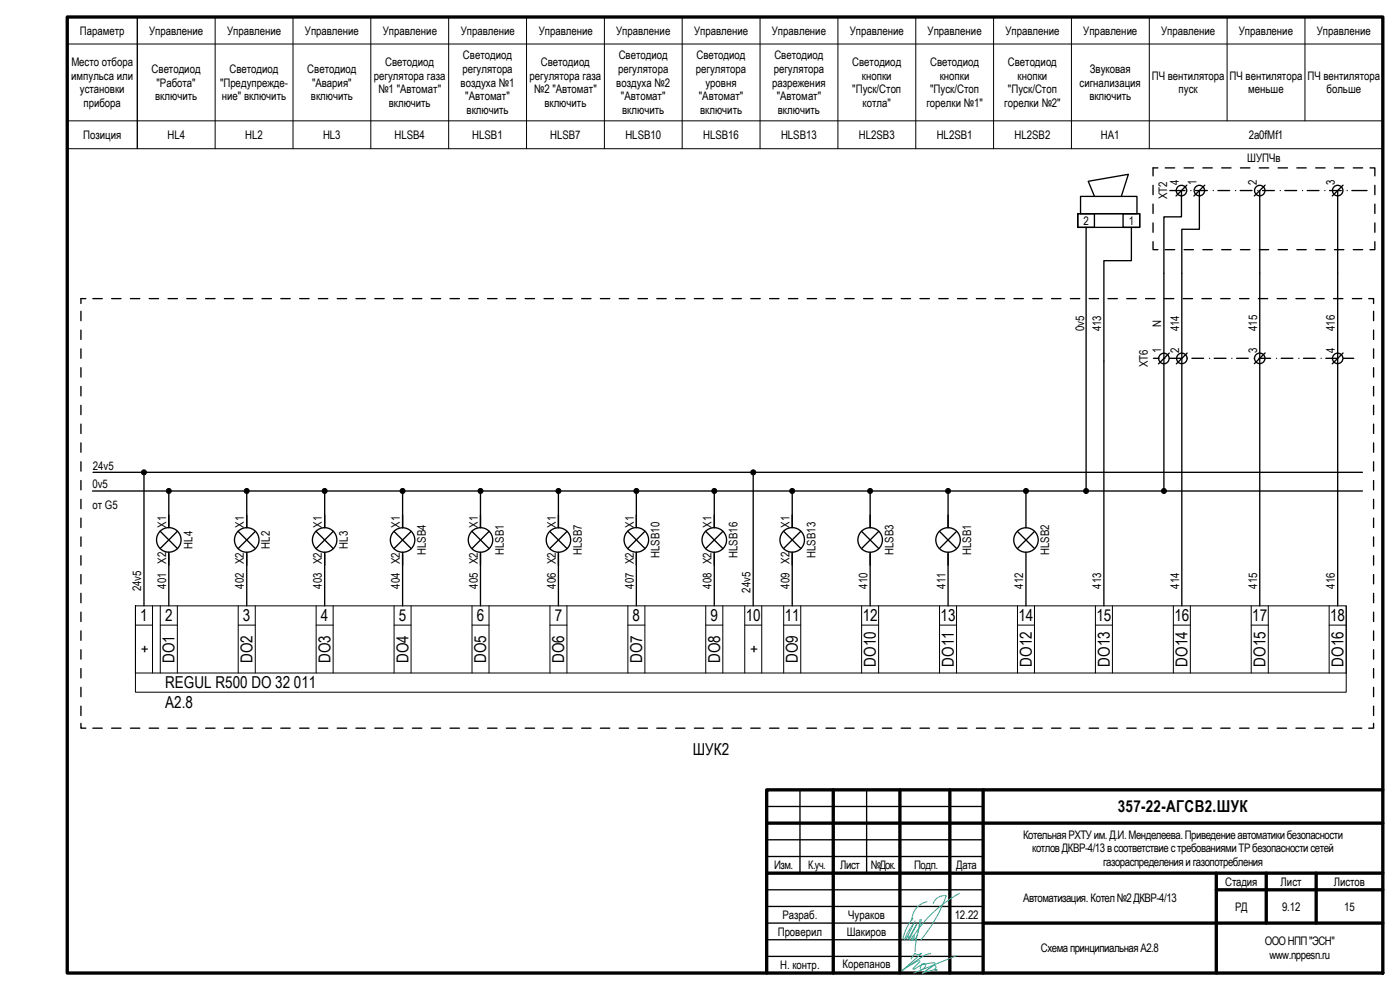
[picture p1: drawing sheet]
<svg xmlns="http://www.w3.org/2000/svg" width="420mm" height="297mm" viewBox="0 0 420 297" stroke-linecap="round" stroke-linejoin="round" font-family="sans-serif">
<g fill="none" stroke="#000" stroke-width=".4">
<path d="M324.3 58.9h16.9v5.2h-16.9zM328.5 58.9l-1.9-4.5 12-2.1-2.1 6.6M346 55.6v2.8M347.5 50.4h-1.5v2.4M349.7 50.4h2.8M351.1 57.2h4.5M354.6 57.2v7.9h-5.3v81.5M355.4 50.4h2.8M356.2 55.6l-3.3 3.2M357.4 57.2h.1M358.8 57.2h3.5M359.9 57.2v11.6h-5.2v113"/>
<path d="M361 50.4h2.8M361.6 55.6l-3.3 3.2M364.1 57.2h.1M365.5 57.2h3.5M366.6 50.4h2.9M370.8 57.2h.1M372.2 57.2h3.5M372.3 50.4h2.8M377.5 57.2h.1M377.9 50.4h2.8M378.1 57.2v124.6M378.9 57.2h3.5"/>
<path d="M379.7 55.6l-3.3 3.2M383.6 50.4h2.8M384.2 57.2h.1M385.6 57.2h3.5M389.2 50.4h2.8M390.9 57.2h.1M392.3 57.2h3.5M394.9 50.4h2.8M397.6 57.2h.1M399 57.2h3.5M400.5 50.4h2.8M401.5 57.2v124.6"/>
<path d="M403.1 55.6l-3.3 3.2M404.3 57.2h.1M405.7 57.2h4.6M406.1 50.4h2.8M411.2 50.4h1.4v2.4M412.6 55.6v2.8M323.5 64.1h18.5v4.1h-18.5zM323.5 64.1h5v4.1h-5zM326 68.2v78.4M337 64.1h5v4.1h-5zM339.5 68.2v10h-8.2v103.6M346 61.2v2.9"/>
<path d="M346 66.9v2.8M346 72.5v2.4h1.5M349.7 74.9h2.8M355.4 74.9h2.8M361 74.9h2.8M366.6 74.9h2.9M372.3 74.9h2.8M377.9 74.9h2.8M383.6 74.9h2.8M389.2 74.9h2.8M394.9 74.9h2.8M400.5 74.9h2.8"/>
<path d="M406.1 74.9h2.8M412.6 72.5v2.4h-1.4M412.6 61.2v2.9M412.6 66.9v2.8M24.3 93.4v2.8M24.3 99v2.9M25.7 89.6h-1.4v1.5M27.9 89.6h2.8M33.5 89.6h2.8M39.1 89.6h2.9M44.8 89.6h2.8M50.4 89.6h2.8"/>
<path d="M56.1 89.6h2.8M61.7 89.6h2.8M67.3 89.6h2.9M73 89.6h2.8M78.6 89.6h2.9M84.3 89.6h2.8M89.9 89.6h2.8M95.6 89.6h2.8M101.2 89.6h2.8M106.8 89.6h2.9M112.5 89.6h2.8M118.1 89.6h2.8"/>
<path d="M123.8 89.6h2.8M129.4 89.6h2.8M135.1 89.6h2.8M140.7 89.6h2.8M146.3 89.6h2.9M152 89.6h2.8M157.6 89.6h2.8M163.3 89.6h2.8M168.9 89.6h2.8M174.6 89.6h2.8M180.2 89.6h2.8M185.8 89.6h2.8"/>
<path d="M191.5 89.6h2.8M197.1 89.6h2.8M202.7 89.6h2.9M208.4 89.6h2.8M214 89.6h2.9M219.7 89.6h2.8M225.3 89.6h2.8M231 89.6h2.8M236.6 89.6h2.8M242.2 89.6h2.9M247.9 89.6h2.8M253.5 89.6h2.8"/>
<path d="M259.2 89.6h2.8M264.8 89.6h2.8M270.5 89.6h2.8M276.1 89.6h2.8M281.7 89.6h2.9M287.4 89.6h2.8M293 89.6h2.8M298.7 89.6h2.8M304.3 89.6h2.8M310 89.6h2.8M315.6 89.6h2.8M321.2 89.6h2.9"/>
<path d="M326.9 89.6h2.8M332.5 89.6h2.8M338.1 89.6h2.9M343.8 89.6h2.8M349.4 89.6h2.9M355.1 89.6h2.8M360.7 89.6h2.8M366.4 89.6h2.8M372 89.6h2.8M377.6 89.6h2.9M383.3 89.6h2.8M388.9 89.6h2.8"/>
<path d="M394.6 89.6h2.8M400.2 89.6h2.8M405.9 89.6h2.8M410.8 89.6h1.4v1.5M412.2 93.4v2.8M412.2 99v2.9M24.3 104.7v2.8M24.3 110.3v2.8M24.3 116v2.8M346.2 107.5h1.6M349.6 107.5h.1M350.9 105.9l-3.2 3.3"/>
<path d="M351 107.5h3.5M356.3 105.9l-3.3 3.3M356.3 107.5h.1M357.7 107.5h3.5M363 107.5h.1M364.4 107.5h3.5M369.7 107.5h.1M371.1 107.5h3.5M376.4 107.5h.1M377.8 107.5h3.5M379.7 105.9l-3.3 3.2M383.1 107.5h.1"/>
<path d="M384.5 107.5h3.5M389.8 107.5h.1M391.2 107.5h3.5M396.5 107.5h.1M397.9 107.5h3.5M403.1 105.9l-3.3 3.3M403.2 107.5h3.1M412.2 104.7v2.8M412.2 110.3v2.8M412.2 116v2.8M24.3 121.6v2.8M24.3 127.3v2.8"/>
<path d="M24.3 132.9v2.8M24.3 138.5v2.9M412.2 121.6v2.8M412.2 127.3v2.8M412.2 132.9v2.8M412.2 138.5v2.9M24.3 144.2v2.8M24.3 149.8v2.8M24.3 155.4v2.9M27.8 147.3h381.1M27.9 141.7h381M43.2 142.5v39.3"/>
<path d="M48.1 159.4l5.2 5.2M50.7 148.1v10.2M53.3 159.4l-5.2 5.2M71.4 159.4l5.3 5.2M74.1 148.1v10.2M76.7 159.4l-5.3 5.2M94.8 159.4l5.2 5.2M97.4 148.1v10.2M100 159.4l-5.2 5.2M118.2 159.4l5.2 5.2M120.8 148.1v10.2M123.4 159.4l-5.2 5.2"/>
<path d="M141.6 159.4l5.2 5.2M144.2 148.1v10.2M146.8 159.4l-5.2 5.2M165 159.4l5.2 5.2M167.6 148.1v10.2M170.2 159.4l-5.2 5.2M188.4 159.4l5.2 5.2M191 148.1v10.2M193.6 159.4l-5.2 5.2M211.8 159.4l5.2 5.2M214.4 148.1v10.2M217 159.4l-5.2 5.2"/>
<path d="M226 142.5v39.3M235.2 159.4l5.2 5.2M237.8 148.1v10.2M240.4 159.4l-5.2 5.2M258.5 159.4l5.2 5.2M261.1 148.1v10.2M263.7 159.4l-5.2 5.2M281.9 159.4l5.2 5.2M284.5 148.1v10.2M287.1 159.4l-5.2 5.2M305.3 159.4l5.2 5.2M307.9 148.1v10.2"/>
<path d="M310.5 159.4l-5.2 5.2M412.2 144.2v2.8M412.2 149.8v2.8M412.2 155.4v2.9M24.3 161.1v2.8M24.3 166.7v2.9M24.3 172.4v2.8M24.3 178v2.8M50.7 165.7v16.1M74.1 165.7v16.1M97.4 165.7v16.1M120.8 165.7v16.1"/>
<path d="M144.2 165.7v16.1M167.6 165.7v16.1M191 165.7v16.1M214.4 165.7v16.1M237.8 165.7v16.1M261.1 165.7v16.1M284.5 165.7v16.1M307.9 165.7v16.1M412.2 161.1v2.8M412.2 166.7v2.9M412.2 172.4v2.8M412.2 178v2.8"/>
<path d="M24.3 183.7v2.8M24.3 189.3v2.8M24.3 194.9v2.9M412.2 183.7v2.8M412.2 189.3v2.8M412.2 194.9v2.9M24.3 217v1.5h1.4M24.3 200.6v2.8M24.3 206.2v2.8M24.3 211.9v2.8M27.9 218.5h2.8M33.5 218.5h2.8"/>
<path d="M39.1 218.5h2.9M44.8 218.5h2.8M50.4 218.5h2.8M56.1 218.5h2.8M61.7 218.5h2.8M67.3 218.5h2.9M73 218.5h2.8M78.6 218.5h2.9M84.3 218.5h2.8M89.9 218.5h2.8M95.6 218.5h2.8M101.2 218.5h2.8"/>
<path d="M106.8 218.5h2.9M112.5 218.5h2.8M118.1 218.5h2.8M123.8 218.5h2.8M129.4 218.5h2.8M135.1 218.5h2.8M140.7 218.5h2.8M146.3 218.5h2.9M152 218.5h2.8M157.6 218.5h2.8M163.3 218.5h2.8M168.9 218.5h2.8"/>
<path d="M174.6 218.5h2.8M180.2 218.5h2.8M185.8 218.5h2.8M191.5 218.5h2.8M197.1 218.5h2.8M202.7 218.5h2.9M208.4 218.5h2.8M214 218.5h2.9M219.7 218.5h2.8M225.3 218.5h2.8M231 218.5h2.8M236.6 218.5h2.8"/>
<path d="M242.2 218.5h2.9M247.9 218.5h2.8M253.5 218.5h2.8M259.2 218.5h2.8M264.8 218.5h2.8M270.5 218.5h2.8M276.1 218.5h2.8M281.7 218.5h2.9M287.4 218.5h2.8M293 218.5h2.8M298.7 218.5h2.8M304.3 218.5h2.8"/>
<path d="M310 218.5h2.8M315.6 218.5h2.8M321.2 218.5h2.9M326.9 218.5h2.8M332.5 218.5h2.8M338.1 218.5h2.9M343.8 218.5h2.8M349.4 218.5h2.9M355.1 218.5h2.8M360.7 218.5h2.8M366.4 218.5h2.8M372 218.5h2.8"/>
<path d="M377.6 218.5h2.9M383.3 218.5h2.8M388.9 218.5h2.8M394.6 218.5h2.8M400.2 218.5h2.8M405.9 218.5h2.8M412.2 217v1.5h-1.4M412.2 200.6v2.8M412.2 206.2v2.8M412.2 211.9v2.8M240.1 237v25M250.1 237v55"/>
<path d="M260.1 237v25M270.1 237v55M285.1 237v55M295.1 237v55M415 237h-184.9v55M230.1 247h184.9M230.1 242h65M230.1 252h65M230.1 257h65M230.1 262h184.9M230.1 267h65M230.1 272h65"/>
<path d="M365 262v30M365 267h50M380 262v15M395 262v15M415 277h-184.9M230.1 287h65M230.1 282h65"/>
<circle cx="354.6" cy="57.2" r="1.57"/>
<circle cx="359.9" cy="57.2" r="1.57"/>
<circle cx="378.1" cy="57.2" r="1.57"/>
<circle cx="401.5" cy="57.2" r="1.57"/>
<circle cx="349.3" cy="107.6" r="1.57"/>
<circle cx="354.7" cy="107.5" r="1.58"/>
<circle cx="378.1" cy="107.5" r="1.57"/>
<circle cx="401.5" cy="107.5" r="1.57"/>
<circle cx="50.7" cy="162" r="3.7"/>
<circle cx="74.1" cy="162" r="3.7"/>
<circle cx="97.4" cy="162" r="3.7"/>
<circle cx="120.8" cy="162" r="3.7"/>
<circle cx="144.2" cy="162" r="3.7"/>
<circle cx="167.6" cy="162" r="3.7"/>
<circle cx="191" cy="162" r="3.7"/>
<circle cx="214.4" cy="162" r="3.7"/>
<circle cx="237.8" cy="162" r="3.7"/>
<circle cx="261.1" cy="162" r="3.7"/>
<circle cx="284.5" cy="162" r="3.7"/>
<circle cx="307.9" cy="162" r="3.7"/>
</g>
<g fill="none" stroke="#000" stroke-width=".3">
<path d="M20.2 13.2h394.8M41.2 5.1v39.5M64.6 5.1v39.5M87.9 5.1v39.5M111.3 5.1v39.5M134.7 5.1v39.5M158 5.1v39.5M181.4 5.1v39.5M204.7 5.1v39.5M228.1 5.1v39.5M251.5 5.1v39.5M274.8 5.1v39.5"/>
<path d="M298.2 5.1v39.5M321.6 5.1v39.5M344.9 5.1v39.5M368.3 5.1v31.2M391.6 5.1v31.2M415 5.1v39.5h-394.8M20.2 36.3h394.8M40.6 181.8v20.1h363.4v-20.1M40.6 187.6h5.2M40.6 181.8h363.4v25.9h-363.4zM45.8 181.8v20.1M48.1 187.6h5.1"/>
<path d="M48.1 181.8v20.1M53.2 181.8v20.1M71.5 187.6h5.1M71.5 181.8v20.1M76.6 181.8v20.1M94.9 187.6h5.1M94.9 181.8v20.1M100 181.8v20.1M118.3 187.6h5.1M118.3 181.8v20.1M123.4 181.8v20.1M141.7 187.6h5.1"/>
<path d="M141.7 181.8v20.1M146.8 181.8v20.1M165 187.6h5.1M165 181.8v20.1M170.1 181.8v20.1M188.4 187.6h5.1M188.4 181.8v20.1M193.5 181.8v20.1M211.8 187.6h5.1M211.8 181.8v20.1M216.9 181.8v20.1M223.5 187.6h5.1"/>
<path d="M223.5 181.8v20.1M228.6 181.8v20.1M235.2 187.6h5.1M235.2 181.8v20.1M240.3 181.8v20.1M258.6 187.6h5.1M258.6 181.8v20.1M263.7 181.8v20.1M282 187.6h5.1M282 181.8v20.1M287.1 181.8v20.1M305.4 187.6h5.1"/>
<path d="M305.4 181.8v20.1M310.5 181.8v20.1M328.7 187.6h5.2M328.7 181.8v20.1M333.9 181.8v20.1M352.1 187.6h5.1M352.1 181.8v20.1M357.2 181.8v20.1M375.5 181.8v20.1M375.5 187.6h5.1M380.6 181.8v20.1M398.9 181.8v20.1"/>
<path d="M398.9 187.6h5.1"/>
<circle cx="43.2" cy="141.7" r=".75"/>
<circle cx="50.7" cy="147.3" r=".75"/>
<circle cx="74" cy="147.3" r=".75"/>
<circle cx="97.4" cy="147.3" r=".75"/>
<circle cx="120.8" cy="147.3" r=".75"/>
<circle cx="144.2" cy="147.3" r=".75"/>
<circle cx="167.6" cy="147.3" r=".75"/>
<circle cx="191" cy="147.3" r=".75"/>
<circle cx="214.4" cy="147.3" r=".75"/>
<circle cx="226.1" cy="141.7" r=".75"/>
<circle cx="237.7" cy="147.3" r=".75"/>
<circle cx="261.1" cy="147.3" r=".75"/>
<circle cx="284.5" cy="147.3" r=".75"/>
<circle cx="307.9" cy="147.3" r=".75"/>
<circle cx="325.9" cy="147.3" r=".75"/>
<circle cx="349.3" cy="147.3" r=".74"/>
</g>
<g fill="none" stroke="#3dad99" stroke-width=".3">
<path d="M274 275.5a13 13 0 0 0-3 6.4M274.2 277.2a15 15 0 0 0-2.7 4.8M274.6 276.3l-2.7 5.6M275.6 279.6l-.7 2.9-.3 3M276.1 275.9l-.5 3.7M276.5 275.8l-.9 3.8M278.2 270.6a5.6 5.6 0 0 0-4.5 5.5M280.1 271.1a3.5 3.5 0 0 1 3.9-2.3 42.7 42.7 0 0 1-7.7 13.2M288 268a38.6 38.6 0 0 0-13.8 12.8M271.9 290.3l4-2.1 .1 .4-2 2.2h.3l2.1-1.3-.2 1 .1 .3 .3 .1 .8-.5a.66 .66 0 0 0 .4-1 .66 .66 0 0 0-1.1 0l3.4-.5h.5v.3l-3.7 2.8M272.2 281l.5 .1 .2 .6M272.9 281.9l2.3-4.7-2.8 4.8"/>
<path d="M273.6 281.6l-.2 .4M274 280.8a.64 .64 0 0 1 .2 .7 .64 .64 0 0 1-.6 .4zM274.1 281.6l-.7 .4M274.3 281l-.1 1.1M275.3 280.4l-.7 1.7M277 292l3.2-2.3a.46 .46 0 0 1 .5 0 .46 .46 0 0 1 .2 .6l-.3 .6 .3 .4a.26 .26 0 0 0 .3-.3 .26 .26 0 0 0-.4-.2l-4 1.2M279.3 286.2l-1.9 .5-6.5 4.4 5.7-5.1a1.59 1.59 0 0 1-2 .1l-1.2 1.6M287 286.8l-12.8 5.2"/>
</g>
<g fill="none" stroke="#000" stroke-width="1">
<path d="M20.2 5.1h394.8v286.9h-394.8zM250.1 237v55M270.1 237v55M285.1 237v55M295.1 237v55M415 237h-184.9v55M230.1 247h184.9M230.1 262h184.9M295.1 277h119.9M365 262v30M365 267h50M380 262v15"/>
<path d="M395 262v15"/>
</g>
<g fill="#000">
<circle cx="43.2" cy="141.7" r=".75"/>
<circle cx="50.7" cy="147.3" r=".75"/>
<circle cx="74" cy="147.3" r=".75"/>
<circle cx="97.4" cy="147.3" r=".75"/>
<circle cx="120.8" cy="147.3" r=".75"/>
<circle cx="144.2" cy="147.3" r=".75"/>
<circle cx="167.6" cy="147.3" r=".75"/>
<circle cx="191" cy="147.3" r=".75"/>
<circle cx="214.4" cy="147.3" r=".75"/>
<circle cx="226.1" cy="141.7" r=".75"/>
<circle cx="237.7" cy="147.3" r=".75"/>
<circle cx="261.1" cy="147.3" r=".75"/>
<circle cx="284.5" cy="147.3" r=".75"/>
<circle cx="307.9" cy="147.3" r=".75"/>
<circle cx="325.9" cy="147.3" r=".75"/>
<circle cx="349.3" cy="147.3" r=".75"/>
</g>
<g font-size="4.9">
<text x="42.1" y="186.4">1</text>
<text x="49.5" y="186.4">2</text>
<text x="72.9" y="186.4">3</text>
<text x="96.3" y="186.4">4</text>
<text x="119.7" y="186.4">5</text>
<text x="143.1" y="186.4">6</text>
<text x="166.5" y="186.4">7</text>
<text x="189.9" y="186.4">8</text>
<text x="213.2" y="186.4">9</text>
<text x="223.8" y="186.4">10</text>
<text x="235.5" y="186.4">11</text>
<text x="258.9" y="186.4">12</text>
<text x="282.3" y="186.4">13</text>
<text x="305.7" y="186.4">14</text>
<text x="329" y="186.4">15</text>
<text x="352.4" y="186.4">16</text>
<text x="375.8" y="186.4">17</text>
<text x="399.2" y="186.4">18</text>
<text x="44.9" y="195.9" transform="rotate(-90 44.9 195.9)">+</text>
<text x="227.8" y="195.9" transform="rotate(-90 227.8 195.9)">+</text>
<text x="52.4" y="198.9" transform="rotate(-90 52.4 198.9)">DO1</text>
<text x="75.8" y="198.9" transform="rotate(-90 75.8 198.9)">DO2</text>
<text x="99.2" y="198.9" transform="rotate(-90 99.2 198.9)">DO3</text>
<text x="122.6" y="198.9" transform="rotate(-90 122.6 198.9)">DO4</text>
<text x="146" y="198.9" transform="rotate(-90 146 198.9)">DO5</text>
<text x="169.3" y="198.9" transform="rotate(-90 169.3 198.9)">DO6</text>
<text x="192.7" y="198.9" transform="rotate(-90 192.7 198.9)">DO7</text>
<text x="216.1" y="198.9" transform="rotate(-90 216.1 198.9)">DO8</text>
<text x="239.5" y="198.9" transform="rotate(-90 239.5 198.9)">DO9</text>
<text x="262.9" y="200" transform="rotate(-90 262.9 200)">DO10</text>
<text x="286.3" y="200" transform="rotate(-90 286.3 200)">DO11</text>
<text x="309.7" y="200" transform="rotate(-90 309.7 200)">DO12</text>
<text x="333" y="200" transform="rotate(-90 333 200)">DO13</text>
<text x="356.4" y="200" transform="rotate(-90 356.4 200)">DO14</text>
<text x="379.8" y="200" transform="rotate(-90 379.8 200)">DO15</text>
<text x="403.2" y="200" transform="rotate(-90 403.2 200)">DO16</text>
<text x="49.6" y="206.5">REGUL R500 DO 32 011</text>
<text x="49.6" y="212.3">A2.8</text>
<text x="208" y="226.4">ШУК2</text>
<text x="335.5" y="243.7">357-22-АГСВ2.ШУК</text>
</g>
<g font-size="3.5">
<text x="24" y="10.4">Параметр</text>
<text x="44.8" y="10.4">Управление</text>
<text x="68.1" y="10.4">Управление</text>
<text x="91.5" y="10.4">Управление</text>
<text x="114.9" y="10.4">Управление</text>
<text x="138.3" y="10.4">Управление</text>
<text x="161.7" y="10.4">Управление</text>
<text x="184.9" y="10.4">Управление</text>
<text x="208.3" y="10.4">Управление</text>
<text x="231.7" y="10.4">Управление</text>
<text x="255" y="10.4">Управление</text>
<text x="278.4" y="10.4">Управление</text>
<text x="301.7" y="10.4">Управление</text>
<text x="325.1" y="10.4">Управление</text>
<text x="348.4" y="10.4">Управление</text>
<text x="371.8" y="10.4">Управление</text>
<text x="395.2" y="10.4">Управление</text>
<text x="138.9" y="17.7">Светодиод</text>
<text x="185.7" y="17.7">Светодиод</text>
<text x="209" y="17.7">Светодиод</text>
<text x="232.4" y="17.7">Светодиод</text>
<text x="21.4" y="23.9">импульса или</text>
<text x="21.4" y="19.8">Место отбора</text>
<text x="45.5" y="21.9">Светодиод</text>
<text x="68.9" y="21.9">Светодиод</text>
<text x="92.2" y="21.9">Светодиод</text>
<text x="112.2" y="23.9">регулятора газа</text>
<text x="115.6" y="19.8">Светодиод</text>
<text x="138.8" y="21.9">регулятора</text>
<text x="158.9" y="23.9">регулятора газа</text>
<text x="162.3" y="19.8">Светодиод</text>
<text x="185.5" y="21.9">регулятора</text>
<text x="208.9" y="21.9">регулятора</text>
<text x="232.2" y="21.9">регулятора</text>
<text x="255.8" y="19.8">Светодиод</text>
<text x="258.7" y="23.9">кнопки</text>
<text x="279.1" y="19.8">Светодиод</text>
<text x="282" y="23.9">кнопки</text>
<text x="302.5" y="19.8">Светодиод</text>
<text x="305.4" y="23.9">кнопки</text>
<text x="327.1" y="21.9">Звуковая</text>
<text x="345.6" y="23.9">ПЧ вентилятора</text>
<text x="369" y="23.9">ПЧ вентилятора</text>
<text x="392.4" y="23.9">ПЧ вентилятора</text>
<text x="24" y="28">установки</text>
<text x="47" y="26">&quot;Работа&quot;</text>
<text x="66" y="26">&quot;Предупрежде-</text>
<text x="93.7" y="26">&quot;Авария&quot;</text>
<text x="113.5" y="28">№1 &quot;Автомат&quot;</text>
<text x="138.2" y="26">воздуха №1</text>
<text x="160.3" y="28">№2 &quot;Автомат&quot;</text>
<text x="185" y="26">воздуха №2</text>
<text x="211.7" y="26">уровня</text>
<text x="231.7" y="26">разрежения</text>
<text x="255.8" y="28">&quot;Пуск/Стоп</text>
<text x="279.2" y="28">&quot;Пуск/Стоп</text>
<text x="302.5" y="28">&quot;Пуск/Стоп</text>
<text x="324" y="26">сигнализация</text>
<text x="353.7" y="28">пуск</text>
<text x="374.6" y="28">меньше</text>
<text x="398.1" y="28">больше</text>
<text x="25.1" y="32.2">прибора</text>
<text x="46.6" y="30.1">включить</text>
<text x="66.6" y="30.1">ние&quot; включить</text>
<text x="93.3" y="30.1">включить</text>
<text x="116.7" y="32.2">включить</text>
<text x="139.6" y="30.1">&quot;Автомат&quot;</text>
<text x="140" y="34.2">включить</text>
<text x="163.4" y="32.2">включить</text>
<text x="186.4" y="30.1">&quot;Автомат&quot;</text>
<text x="186.7" y="34.2">включить</text>
<text x="209.7" y="30.1">&quot;Автомат&quot;</text>
<text x="210.1" y="34.2">включить</text>
<text x="233.1" y="30.1">&quot;Автомат&quot;</text>
<text x="233.5" y="34.2">включить</text>
<text x="258.9" y="32.2">котла&quot;</text>
<text x="278" y="32.2">горелки №1&quot;</text>
<text x="301.4" y="32.2">горелки №2&quot;</text>
<text x="326.9" y="30.1">включить</text>
<text x="24.9" y="41.7">Позиция</text>
<text x="50.2" y="41.7">HL4</text>
<text x="73.6" y="41.7">HL2</text>
<text x="97" y="41.7">HL3</text>
<text x="118.4" y="41.7">HLSB4</text>
<text x="141.7" y="41.7">HLSB1</text>
<text x="165.1" y="41.7">HLSB7</text>
<text x="187.7" y="41.7">HLSB10</text>
<text x="211.1" y="41.7">HLSB16</text>
<text x="234.4" y="41.7">HLSB13</text>
<text x="257.8" y="41.7">HL2SB3</text>
<text x="281.1" y="41.7">HL2SB1</text>
<text x="304.5" y="41.7">HL2SB2</text>
<text x="330.4" y="41.7">HA1</text>
<text x="374.7" y="41.7">2a0fMf1</text>
<text x="374.3" y="48.6">ШУПЧв</text>
<text x="350.3" y="59.8" transform="rotate(-90 350.3 59.8)">XT2</text>
<text x="353.7" y="55.6" transform="rotate(-90 353.7 55.6)">4</text>
<text x="359.1" y="55.6" transform="rotate(-90 359.1 55.6)">1</text>
<text x="377.2" y="55.6" transform="rotate(-90 377.2 55.6)">2</text>
<text x="400.6" y="55.6" transform="rotate(-90 400.6 55.6)">3</text>
<text x="325.2" y="67.4">2</text>
<text x="338.7" y="67.4">1</text>
<text x="325.3" y="99.3" transform="rotate(-90 325.3 99.3)">0v5</text>
<text x="330.5" y="99.4" transform="rotate(-90 330.5 99.4)">413</text>
<text x="348.5" y="98" transform="rotate(-90 348.5 98)">N</text>
<text x="353.9" y="99.4" transform="rotate(-90 353.9 99.4)">414</text>
<text x="377.2" y="99.4" transform="rotate(-90 377.2 99.4)">415</text>
<text x="400.6" y="99.4" transform="rotate(-90 400.6 99.4)">416</text>
<text x="348.5" y="106" transform="rotate(-90 348.5 106)">1</text>
<text x="353.9" y="106" transform="rotate(-90 353.9 106)">2</text>
<text x="377.2" y="105.9" transform="rotate(-90 377.2 105.9)">3</text>
<text x="400.6" y="105.9" transform="rotate(-90 400.6 105.9)">4</text>
<text x="344.5" y="110.2" transform="rotate(-90 344.5 110.2)">XT6</text>
<text x="27.9" y="140.9">24v5</text>
<text x="27.7" y="146.5">0v5</text>
<text x="27.7" y="152.7">от G5</text>
<text x="49.8" y="158.3" transform="rotate(-90 49.8 158.3)">X1</text>
<text x="73.2" y="158.3" transform="rotate(-90 73.2 158.3)">X1</text>
<text x="96.6" y="158.3" transform="rotate(-90 96.6 158.3)">X1</text>
<text x="120" y="158.3" transform="rotate(-90 120 158.3)">X1</text>
<text x="143.4" y="158.3" transform="rotate(-90 143.4 158.3)">X1</text>
<text x="166.8" y="158.3" transform="rotate(-90 166.8 158.3)">X1</text>
<text x="190.2" y="158.3" transform="rotate(-90 190.2 158.3)">X1</text>
<text x="213.5" y="158.3" transform="rotate(-90 213.5 158.3)">X1</text>
<text x="236.9" y="158.3" transform="rotate(-90 236.9 158.3)">X1</text>
<text x="57.8" y="164.6" transform="rotate(-90 57.8 164.6)">HL4</text>
<text x="81" y="164.6" transform="rotate(-90 81 164.6)">HL2</text>
<text x="104.4" y="164.6" transform="rotate(-90 104.4 164.6)">HL3</text>
<text x="127.8" y="166.6" transform="rotate(-90 127.8 166.6)">HLSB4</text>
<text x="151.2" y="166.6" transform="rotate(-90 151.2 166.6)">HLSB1</text>
<text x="174.6" y="166.6" transform="rotate(-90 174.6 166.6)">HLSB7</text>
<text x="198" y="167.4" transform="rotate(-90 198 167.4)">HLSB10</text>
<text x="221.4" y="167.4" transform="rotate(-90 221.4 167.4)">HLSB16</text>
<text x="244.7" y="167.4" transform="rotate(-90 244.7 167.4)">HLSB13</text>
<text x="268.1" y="166.6" transform="rotate(-90 268.1 166.6)">HLSB3</text>
<text x="291.5" y="166.6" transform="rotate(-90 291.5 166.6)">HLSB1</text>
<text x="314.9" y="166.6" transform="rotate(-90 314.9 166.6)">HLSB2</text>
<text x="49.8" y="169.2" transform="rotate(-90 49.8 169.2)">X2</text>
<text x="73.2" y="169.2" transform="rotate(-90 73.2 169.2)">X2</text>
<text x="96.6" y="169.2" transform="rotate(-90 96.6 169.2)">X2</text>
<text x="120" y="169.2" transform="rotate(-90 120 169.2)">X2</text>
<text x="143.4" y="169.2" transform="rotate(-90 143.4 169.2)">X2</text>
<text x="166.8" y="169.2" transform="rotate(-90 166.8 169.2)">X2</text>
<text x="190.2" y="169.2" transform="rotate(-90 190.2 169.2)">X2</text>
<text x="213.5" y="169.2" transform="rotate(-90 213.5 169.2)">X2</text>
<text x="236.9" y="169.2" transform="rotate(-90 236.9 169.2)">X2</text>
<text x="42.4" y="177.4" transform="rotate(-90 42.4 177.4)">24v5</text>
<text x="49.8" y="176.7" transform="rotate(-90 49.8 176.7)">401</text>
<text x="73.2" y="176.7" transform="rotate(-90 73.2 176.7)">402</text>
<text x="96.6" y="176.7" transform="rotate(-90 96.6 176.7)">403</text>
<text x="120" y="176.7" transform="rotate(-90 120 176.7)">404</text>
<text x="143.4" y="176.7" transform="rotate(-90 143.4 176.7)">405</text>
<text x="166.8" y="176.7" transform="rotate(-90 166.8 176.7)">406</text>
<text x="190.2" y="176.7" transform="rotate(-90 190.2 176.7)">407</text>
<text x="213.5" y="176.7" transform="rotate(-90 213.5 176.7)">408</text>
<text x="225.2" y="177.8" transform="rotate(-90 225.2 177.8)">24v5</text>
<text x="236.9" y="176.7" transform="rotate(-90 236.9 176.7)">409</text>
<text x="260.3" y="176.7" transform="rotate(-90 260.3 176.7)">410</text>
<text x="283.7" y="176.7" transform="rotate(-90 283.7 176.7)">411</text>
<text x="307.1" y="176.7" transform="rotate(-90 307.1 176.7)">412</text>
<text x="330.5" y="176.7" transform="rotate(-90 330.5 176.7)">413</text>
<text x="353.9" y="176.7" transform="rotate(-90 353.9 176.7)">414</text>
<text x="377.2" y="176.7" transform="rotate(-90 377.2 176.7)">415</text>
<text x="400.6" y="176.7" transform="rotate(-90 400.6 176.7)">416</text>
<text x="307.1" y="251.6">КотельнаяРХТУим.Д.И.Менделеева.Приведениеавтоматикибезопасности</text>
<text x="309.8" y="255.7">котловДКВР-4/13всоответствиестребованиямиТРбезопасностисетей</text>
<text x="232.4" y="260.7">Изм.</text>
<text x="242.6" y="260.7">К.уч.</text>
<text x="252.2" y="260.7">Лист</text>
<text x="261.4" y="260.7">№Док.</text>
<text x="274.4" y="260.7">Подп.</text>
<text x="287" y="260.7">Дата</text>
<text x="331.1" y="259.8">газораспределенияигазопотребления</text>
<text x="367.7" y="265.7">Стадия</text>
<text x="384.3" y="265.7">Лист</text>
<text x="400.3" y="265.7">Листов</text>
<text x="234.8" y="275.8">Разраб.</text>
<text x="254.6" y="275.7">Чураков</text>
<text x="286.5" y="275.8">12.22</text>
<text x="307" y="270.7">Автоматизация. Котел№2ДКВР-4/13</text>
<text x="370.7" y="273.2">РД</text>
<text x="384.8" y="273.2">9.12</text>
<text x="403.4" y="273.2">15</text>
<text x="233.4" y="280.7">Проверил</text>
<text x="254.1" y="280.7">Шакиров</text>
<text x="312.4" y="285.7">СхемапринципиальнаяА2.8</text>
<text x="379.5" y="283.6">ОООНПП&quot;ЭСН&quot;</text>
<text x="380.9" y="287.8">www.nppesn.ru</text>
<text x="234.1" y="290.6">Н. контр.</text>
<text x="252.9" y="290.6">Корепанов</text>
</g>
</svg>
